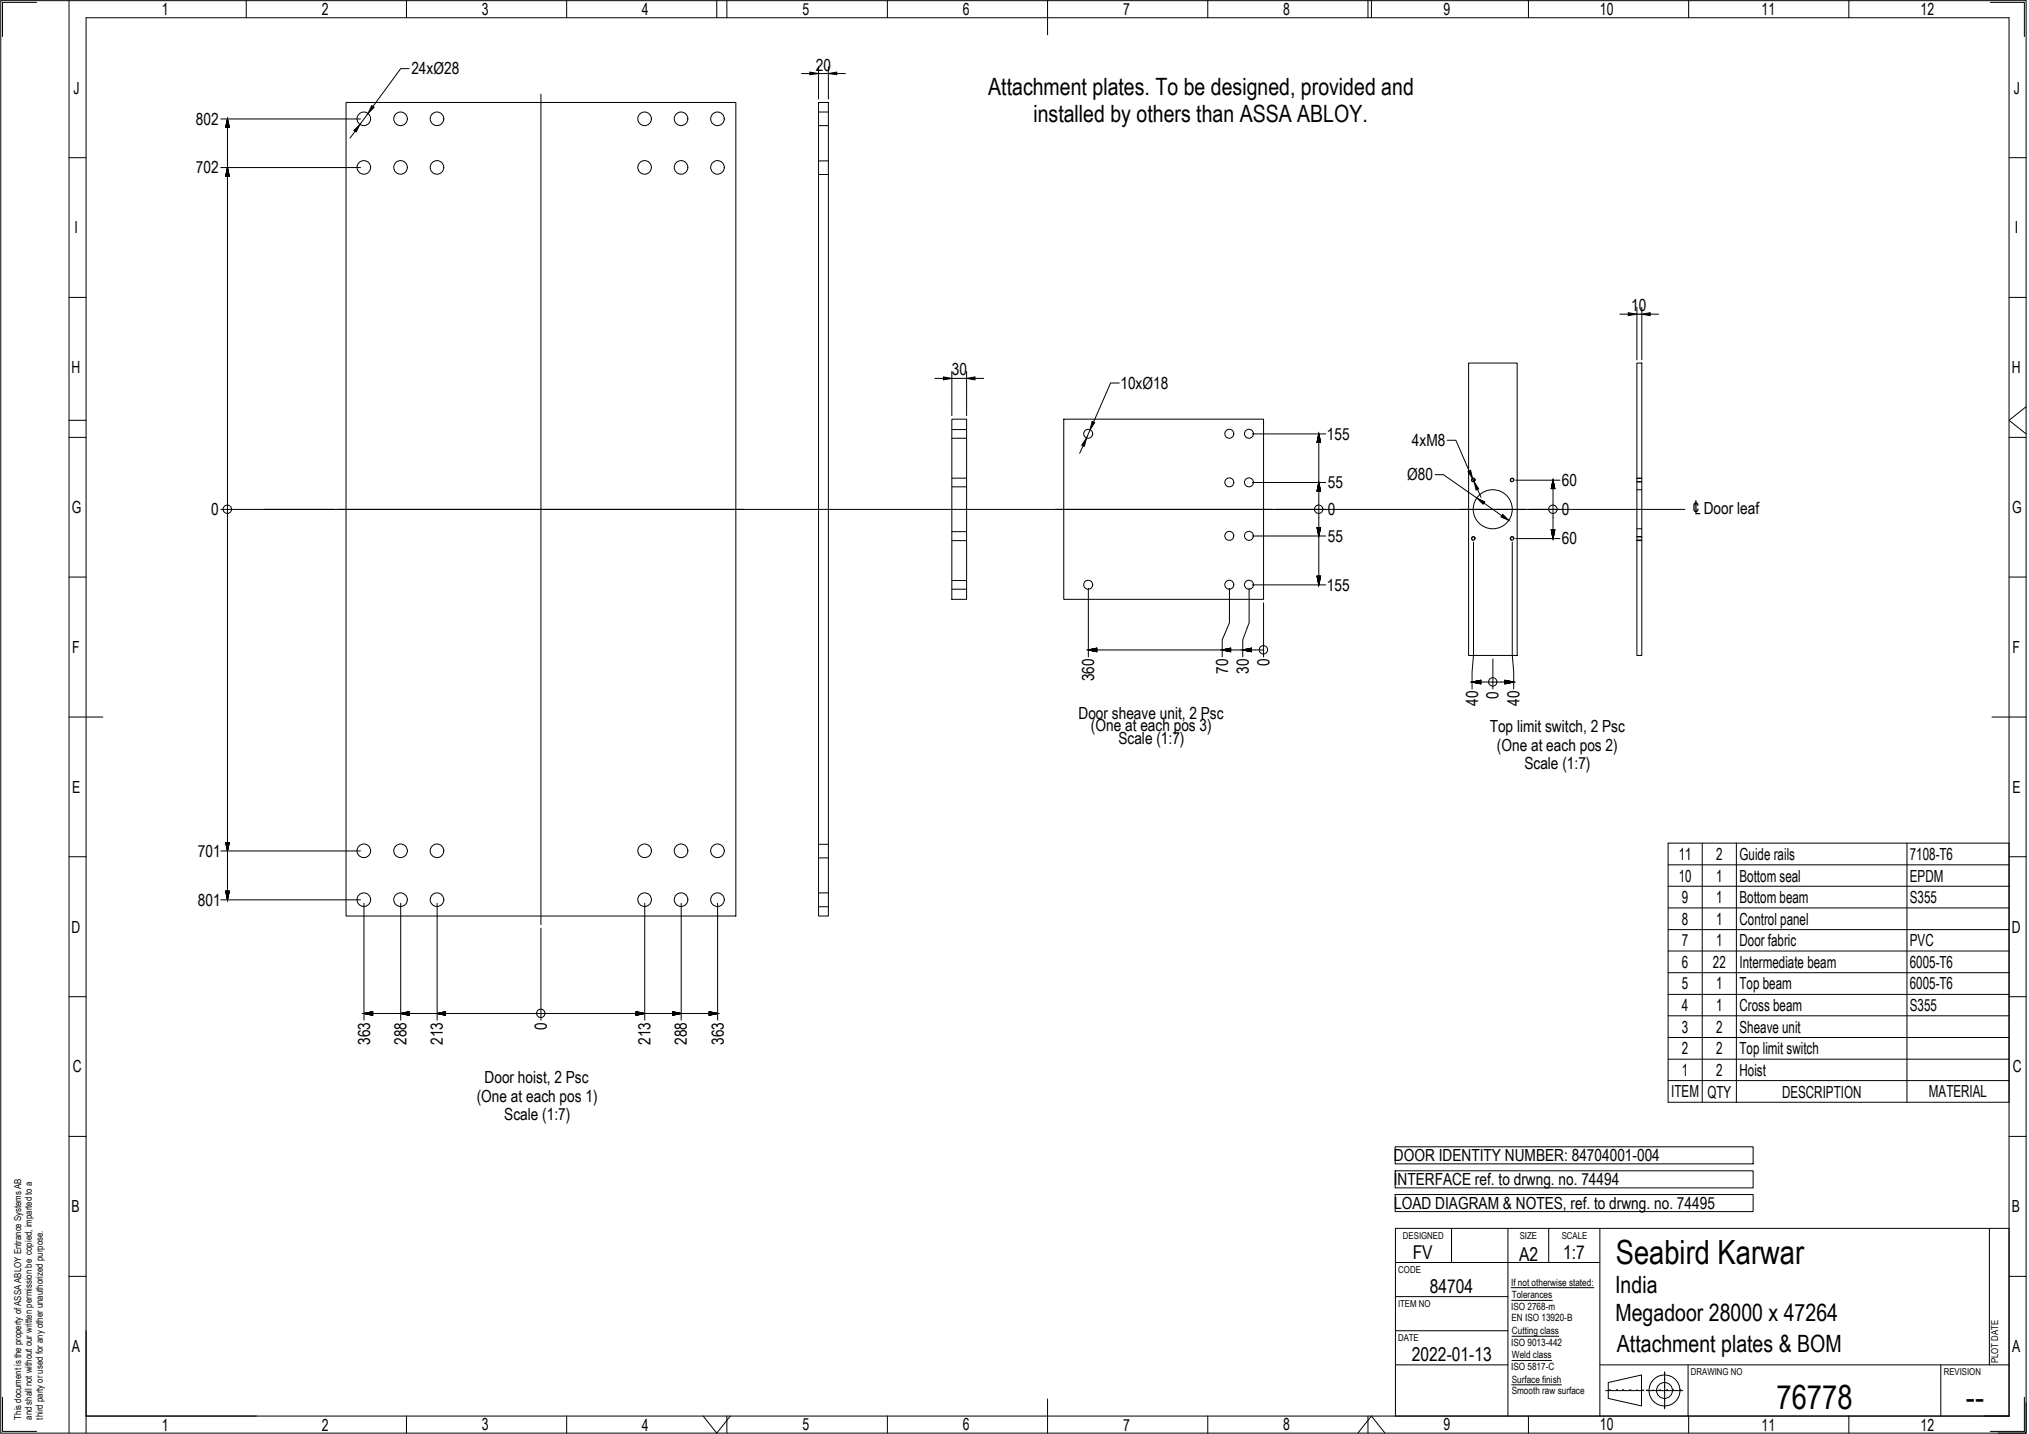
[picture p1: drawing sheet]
<svg xmlns="http://www.w3.org/2000/svg" width="297mm" height="210mm" viewBox="0 0 297 210" stroke-linecap="round" stroke-linejoin="round" font-family="sans-serif">
<!-- layer: Sketch Geometry(ISO) -->
<g fill="none" stroke="#000" stroke-width=".15">
<path d="M.1 .1h296.5v209.7h-296.5zM5.4 .4h-5v4.9M10.1 .1v209.7M36.1 .1v2.5M59.5 .1v2.5M83 .1v2.5M104.9 .1v2.5M106.4 .1v2.5M129.9 .1v2.5M153.4 .1v5M176.8 .1v2.5M200.3 .1v2.5"/>
<path d="M200.8 .1v2.5M223.8 .1v2.5M247.2 .1v2.5M270.7 .1v2.5M291.4 .4h5v4.9M10.1 23.1h2.5M294.1 23.1h2.5M10.1 43.5h2.5M294.1 43.5h2.5M296.6 59.5l-2.5 2 2.5 2M10.1 64h2.5M10.1 61.5h2.5"/>
<path d="M38.7 74.6h208M294.1 64h2.5M10.1 84.5h2.5M294.1 84.5h2.5M10.1 105h5M291.6 105h5M10.1 125.4h2.5M294.1 125.4h2.5M10.1 145.9h2.5M294.1 145.9h2.5M10.1 166.3h2.5M204.2 171.4h52.5v2.5h-52.5z"/>
<path d="M204.2 174.9h52.5v2.4h-52.5zM204.2 167.9h52.5v2.5h-52.5zM212.5 179.8v5M220.8 179.8v27.5M226.7 179.8v5M234.2 179.8v27.5M291.2 179.8v20M294.1 166.3h2.5M294.1 179.8h-89.8v27.5M10.1 186.8h2.5M12.6 194.8v12.5h24.9M204.3 194.8h16.5"/>
<path d="M204.3 189.8h16.5M204.3 184.8h29.9M204.3 199.8h16.5M234.2 199.8h59.9M247.1 199.8v7.5M284.1 199.8v7.5M294.1 186.8h2.5M.4 204.5v5h5M12.6 207.3h281.5v-204.7h-281.5v207.2M59.5 207.3v2.5M83 207.3v2.5M102.9 207.3l2 2.5 2-2.5"/>
<path d="M106.4 207.3v2.5M129.9 207.3v2.5M153.4 204.8v5M176.8 207.3v2.5M198.8 209.8l2-2.5 2 2.5M200.3 207.3v2.5M223.8 207.3v2.5M235.4 202.4l4.9-1.1v4.5l-4.9-1.1zM247.2 207.3v2.5M270.7 207.3v2.5M296.4 204.5v5h-5M296.6 205.3v4.5h-4.1"/>
<circle cx="243.7" cy="203.5" r="2.27"/>
<circle cx="243.7" cy="203.5" r="1.16"/>
</g>
<!-- layer: Center Mark(ISO) -->
<g fill="none" stroke="#000" stroke-width=".15">
<path d="M235.1 203.6h.4M235.6 203.6h.1M235.7 203.6h.1M235.8 203.6h.8M236.6 203.6h.1M236.7 203.6h.1M236.8 203.6h.1M236.8 203.6h.7M237.5 203.6h.1M237.6 203.6h.1M237.7 203.6h.1M237.7 203.6h.8"/>
<path d="M238.6 203.6h.1M238.7 203.6h.1M238.8 203.6h.7M239.5 203.6h.1M239.6 203.6h.1M239.7 203.6h.1M239.8 203.6h.7M240.5 203.6h.1M240.6 203.6h.1M241 203.6h.1M241.1 203.6h.1M241.2 203.6h.6"/>
<path d="M241.9 203.6h.1M242 203.6h.1M242.2 203.6h.7M242.9 203.6h.1M243.1 203.6h.1M243.1 203.6h.8M243.7 201h.1M243.7 201.1h.1M243.7 201.2v.6M243.7 201.9h.1M243.7 202h.1M243.7 202.1v.8"/>
<path d="M243.7 202.9h.1M243.7 203.1h.1M243.7 203.1v.7M243.7 204h.1M243.7 204.1v.7M243.7 204.9h.1M243.7 205h.1M243.7 205.1v.8M243.7 205.9h.1M243.7 206.1h.1M243.7 200.8v.1M243.7 201v.1"/>
<path d="M243.7 201.9v.1M243.7 203h.1M243.7 203.8v.1M243.7 204v.1M243.7 204.9v.1M243.7 206v.1M243.7 206.1v.1M244 203.6h.1M244.1 203.6h.1M244.2 203.6h.6M244.8 203.6h.1M244.9 203.6h.1"/>
<path d="M245 203.6h.1M245.1 203.6h.8M245.9 203.6h.1M246.1 203.6h.1M246.1 203.6h.3"/>
</g>
<!-- layer: Symbols(ISO) -->
<g fill="none" stroke="#000" stroke-width=".15">
<path d="M244.2 126.6h49.9M244.2 129.7h49.9M244.2 132.9h49.9M244.2 136.1h49.9M244.2 139.2h49.9M249.2 123.4v37.9M254.2 123.4v37.9M279.2 123.4v37.9M244.2 158.2h49.9v-34.8h-49.9v37.9h49.9v-3.1M244.2 142.4h49.9M244.2 145.6h49.9M244.2 148.7h49.9"/>
<path d="M244.2 151.9h49.9M244.2 155h49.9M221.2 188.5h12.1M221.3 190.3h6M221.3 195.6h6.9M221.3 199.2h5.8M221.3 202.7h7.3"/>
</g>
<!-- layer: Visible Edges(ISO) -->
<g fill="none" stroke="#000" stroke-width=".15">
<path d="M50.7 15h57v119.1h-57zM119.8 15h1.5v119.1h-1.5zM215 53.1h7.1v42.8h-7.1zM239.6 53.1h.8v42.8h-.8zM139.3 61.4h2.2v26.3h-2.2zM155.7 61.4h29.3v26.3h-29.3z"/>
<circle cx="53.3" cy="17.4" r=".99"/>
<circle cx="58.6" cy="17.4" r=".99"/>
<circle cx="64" cy="17.4" r=".99"/>
<circle cx="94.4" cy="17.4" r=".99"/>
<circle cx="99.7" cy="17.4" r=".99"/>
<circle cx="105" cy="17.4" r=".99"/>
<circle cx="53.3" cy="24.5" r=".99"/>
<circle cx="58.6" cy="24.5" r=".99"/>
<circle cx="64" cy="24.5" r=".99"/>
<circle cx="94.4" cy="24.5" r=".99"/>
<circle cx="99.7" cy="24.5" r=".99"/>
<circle cx="105" cy="24.5" r=".99"/>
<circle cx="159.3" cy="63.5" r=".66"/>
<circle cx="180" cy="70.6" r=".66"/>
<circle cx="180" cy="78.4" r=".66"/>
<circle cx="180" cy="63.5" r=".66"/>
<circle cx="182.8" cy="70.6" r=".66"/>
<circle cx="182.8" cy="63.5" r=".66"/>
<circle cx="182.8" cy="78.4" r=".66"/>
<circle cx="215.7" cy="78.8" r=".23"/>
<circle cx="215.7" cy="70.3" r=".23"/>
<circle cx="218.5" cy="74.5" r="2.86"/>
<circle cx="221.4" cy="78.8" r=".23"/>
<circle cx="221.4" cy="70.3" r=".23"/>
<circle cx="159.3" cy="85.6" r=".66"/>
<circle cx="180" cy="85.6" r=".66"/>
<circle cx="182.8" cy="85.6" r=".66"/>
<circle cx="53.3" cy="131.7" r=".99"/>
<circle cx="53.3" cy="124.5" r=".99"/>
<circle cx="58.6" cy="131.7" r=".99"/>
<circle cx="58.6" cy="124.5" r=".99"/>
<circle cx="64" cy="124.5" r=".99"/>
<circle cx="64" cy="131.7" r=".99"/>
<circle cx="94.4" cy="131.7" r=".99"/>
<circle cx="94.4" cy="124.5" r=".99"/>
<circle cx="99.7" cy="131.7" r=".99"/>
<circle cx="99.7" cy="124.5" r=".99"/>
<circle cx="105" cy="131.7" r=".99"/>
<circle cx="105" cy="124.5" r=".99"/>
</g>
<!-- layer: Threads(ISO) -->
<path d="M216 78.9a.28 .28 0 0 0-.3-.4 .28 .28 0 0 0-.3 .3 .28 .28 0 0 0 .2 .3M216 70.3a.28 .28 0 0 0-.3-.3 .28 .28 0 0 0-.3 .2 .28 .28 0 0 0 .2 .3M221.6 70.3a.28 .28 0 0 0-.2-.3 .28 .28 0 0 0-.3 .2 .28 .28 0 0 0 .2 .3M221.6 78.9a.28 .28 0 0 0-.2-.4 .28 .28 0 0 0-.3 .3 .28 .28 0 0 0 .2 .3" fill="none" stroke="#000" stroke-width=".15"/>
<!-- layer: Centerline(ISO) -->
<path d="M79.2 13.8v121.6M49.4 74.6h59.6M154.5 74.6h31.8M213.7 74.6h9.7" fill="none" stroke="#000" stroke-width=".15"/>
<!-- layer: Hidden Edges(ISO) -->
<g fill="none" stroke="#000" stroke-width=".15">
<path d="M119.8 16.4h1.5M119.8 18.4h1.5M119.8 23.6h1.5M119.8 25.5h1.5M139.3 71.3h2.2M139.3 70h2.2M139.3 79.1h2.2M139.3 77.8h2.2M139.3 64.1h2.2M139.3 62.9h2.2M239.6 70h.8M239.6 79.1h.8"/>
<path d="M239.6 71.7h.8M239.6 77.4h.8M239.6 78.6h.8M239.6 70.5h.8M239.6 78.5h.8M139.3 86.2h2.2M139.3 85h2.2M119.8 123.6h1.5M119.8 125.6h1.5M119.8 130.7h1.5M119.8 132.7h1.5"/>
</g>
<!-- layer: Dimensions(ISO) -->
<g fill="none" stroke="#000" stroke-width=".15">
<path d="M32.3 17.4h20.5M33.3 17.4l.3 1.2h-.6zM33.3 17.4v114.3M52 19.2l-.7 1M53.9 16.6l-1.2 1.6M59.9 10h-1.2l-4.1 5.6M117.3 10.8h1.3M119.8 9.8v4.7M119.8 10.8h1.5M121.3 9.8v4.7M122.5 10.8h1.3M32.3 24.5h20.5"/>
<path d="M33.3 24.5l.3 1.3h-.6zM136.8 55.4h1.3M139.3 54.4v6.4M139.3 55.4h2.2M141.5 54.4v6.4M142.7 55.4h1.3M163.9 56.1h-1.3l-2.5 5.7M237.1 46h1.3M239.6 45v7.7M239.6 46h.8M240.4 45v7.7M241.6 46h1.2"/>
<path d="M32.3 74.6h16.6M158.6 65.2l-.5 1.2M159.6 62.9l-.5 1.2M183.3 70.6h10.8M183.3 63.5h10.8M183.3 78.5h10.8M186.7 74.6h7.4M192.8 77.2h.5l-.2 1.3zM193.1 70.6l.2 1.3h-.5zM193.1 63.5l.2 1.2h-.5zM193.1 63.5v22.1M210.1 69.5h1.2l4.9 3.4"/>
<path d="M211.9 64.4h1.2l2 4.5M215.6 70.1l.2 .4M215.7 79.3v16.6l-.2 2.5v2.5M216.3 71.6l.5 1.2M217.2 73.6l2.7 1.9M221.4 79.3v16.6l.2 2.5v2.5M221.9 70.3h6.5M221.9 78.8h6.5M223.8 74.6h4.6M227.1 77.6h.5l-.2 1.2zM227.4 70.3l.2 1.2h-.5zM227.4 70.3v8.5"/>
<path d="M159.3 95.1l1.3-.2v.5zM159.3 86.1v10.1M159.3 95.1h25.7M178.9 95.1l1.3-.2v.5zM180 86.1v5.1l-1.1 2.5v2.5M181.9 95.1l1.3-.2v.5zM182.9 86.1v5.1l-1 2.5v2.5M183.3 85.6h10.8M185 88.2v8M192.8 84.3h.5l-.2 1.3zM215.5 99.8l1.3-.2v.5zM215.5 99.8h6.1"/>
<path d="M218.6 96.4v4.5M220.3 99.6l1.3 .2-1.3 .3zM32.3 124.6h20.5M32.3 131.7h20.5M33 123.3h.6l-.3 1.3zM33 130.4h.6l-.3 1.3zM53.3 132.2v17.1M58.7 132.2v17.1M64 132.2v17.1M79.2 135.9v13.4M94.4 132.2v17.1M99.7 132.2v17.1"/>
<path d="M105.1 132.2v17.1M53.3 148.4l1.3-.3v.5zM53.3 148.4h51.8M58.7 148.4l1.2-.3v.5zM64 148.4l1.2-.3v.5zM93.1 148.1l1.3 .3-1.3 .2zM98.5 148.1l1.2 .3-1.2 .2zM103.8 148.1l1.3 .3-1.3 .2z"/>
<circle cx="33.3" cy="74.5" r=".61"/>
<circle cx="193" cy="74.5" r=".61"/>
<circle cx="227.3" cy="74.5" r=".61"/>
<circle cx="185" cy="95.1" r=".61"/>
<circle cx="218.5" cy="99.8" r=".61"/>
<circle cx="79.2" cy="148.3" r=".61"/>
</g>
<g fill="#000" stroke="#000" stroke-width=".15">
<path d="M52.7 18.2l-.6 1.1-.3-.2zM54.4 15.5l.4 .2-.9 .9zM118.6 10.6l1.2 .2-1.2 .1zM121.3 10.8l1.2-.2v.3zM138.1 55.2l1.2 .2-1.2 .2zM141.5 55.4l1.2-.2v.4zM238.4 45.8l1.2 .2-1.2 .2zM240.4 46l1.2-.2v.4zM159.1 64.1l-.4 1.2-.3-.1zM159.9 61.7l.4 .2-.7 1zM214.9 69l.4-.2 .3 1.3zM215.8 70.5l.7 1.1-.4 .1z"/>
<path d="M216.2 72.9l1.2 .6-.3 .3zM220 75.3l.9 .9-1.2-.5z"/>
<path d="M33.3 17.4l.3 1.2h-.6zM33.3 17.4l.3 1.2h-.6z"/>
<path d="M33.3 24.5l.3 1.3h-.6zM33.3 24.5l.3 1.3h-.6z"/>
<path d="M192.8 77.2h.5l-.2 1.3zM192.8 77.2h.5l-.2 1.3z"/>
<path d="M193.1 70.6l.2 1.3h-.5zM193.1 70.6l.2 1.3h-.5z"/>
<path d="M193.1 63.5l.2 1.2h-.5zM193.1 63.5l.2 1.2h-.5z"/>
<path d="M227.1 77.6h.5l-.2 1.2zM227.1 77.6h.5l-.2 1.2z"/>
<path d="M227.4 70.3l.2 1.2h-.5zM227.4 70.3l.2 1.2h-.5z"/>
<path d="M159.3 95.1l1.3-.2v.5zM159.3 95.1l1.3-.2v.5z"/>
<path d="M178.9 95.1l1.3-.2v.5zM178.9 95.1l1.3-.2v.5z"/>
<path d="M181.9 95.1l1.3-.2v.5zM181.9 95.1l1.3-.2v.5z"/>
<path d="M192.8 84.3h.5l-.2 1.3zM192.8 84.3h.5l-.2 1.3z"/>
<path d="M215.5 99.8l1.3-.2v.5zM215.5 99.8l1.3-.2v.5z"/>
<path d="M220.3 99.6l1.3 .2-1.3 .3zM220.3 99.6l1.3 .2-1.3 .3z"/>
<path d="M33 123.3h.6l-.3 1.3zM33 123.3h.6l-.3 1.3z"/>
<path d="M33 130.4h.6l-.3 1.3zM33 130.4h.6l-.3 1.3z"/>
<path d="M53.3 148.4l1.3-.3v.5zM53.3 148.4l1.3-.3v.5z"/>
<path d="M58.7 148.4l1.2-.3v.5zM58.7 148.4l1.2-.3v.5z"/>
<path d="M64 148.4l1.2-.3v.5zM64 148.4l1.2-.3v.5z"/>
<path d="M93.1 148.1l1.3 .3-1.3 .2zM93.1 148.1l1.3 .3-1.3 .2z"/>
<path d="M98.5 148.1l1.2 .3-1.2 .2zM98.5 148.1l1.2 .3-1.2 .2z"/>
<path d="M103.8 148.1l1.3 .3-1.3 .2zM103.8 148.1l1.3 .3-1.3 .2z"/>
</g>
<g font-size="4.9">
<text x="236.5" y="185.1">Seabird Karwar</text>
<text x="260.1" y="206.3">76778</text>
<text x="287.8" y="206.3">--</text>
</g>
<g font-size="3.5">
<text x="144.7" y="13.9">Attachment plates. To be designed, provided and</text>
<text x="151.3" y="17.8">installed by others than ASSA ABLOY.</text>
<text x="236.5" y="189.3">India</text>
<text x="236.5" y="193.4">Megadoor 28000 x 47264</text>
<text x="236.7" y="198">Attachment plates &amp; BOM</text>
</g>
<g font-size="2.8">
<text x="206.8" y="184.3">FV</text>
<text x="222.4" y="184.6">A2</text>
<text x="228.8" y="184.3">1:7</text>
<text x="209.3" y="189.3">84704</text>
<text x="206.7" y="199.3">2022-01-13</text>
</g>
<g font-size="2.4">
<text x="23.7" y="2.3">1</text>
<text x="47.1" y="2.3">2</text>
<text x="70.6" y="2.2">3</text>
<text x="94" y="2.3">4</text>
<text x="117.5" y="2.2">5</text>
<text x="141" y="2.2">6</text>
<text x="164.4" y="2.3">7</text>
<text x="187.9" y="2.2">8</text>
<text x="211.3" y="2.2">9</text>
<text x="234.2" y="2.2">10</text>
<text x="257.9" y="2.3">11</text>
<text x="281.2" y="2.3">12</text>
<text x="60.2" y="10.9">24xØ28</text>
<text x="119.5" y="10.3">20</text>
<text x="10.8" y="13.7">J</text>
<text x="294.8" y="13.7">J</text>
<text x="28.7" y="18.3">802</text>
<text x="28.7" y="25.4">702</text>
<text x="10.9" y="34.2">I</text>
<text x="295" y="34.2">I</text>
<text x="238.8" y="45.6">10</text>
<text x="10.5" y="54.7">H</text>
<text x="139.3" y="55">30</text>
<text x="164" y="56.9">10xØ18</text>
<text x="294.5" y="54.7">H</text>
<text x="194.3" y="64.4">155</text>
<text x="206.7" y="65.3">4xM8</text>
<text x="194.4" y="71.5">55</text>
<text x="206" y="70.3">Ø80</text>
<text x="228.7" y="71.1">60</text>
<text x="10.5" y="75.1">G</text>
<text x="30.9" y="75.4">0</text>
<text x="194.4" y="75.4">0</text>
<text x="228.7" y="75.4">0</text>
<text x="247.6" y="75.2">℄Door leaf</text>
<text x="294.6" y="75.1">G</text>
<text x="194.4" y="79.3">55</text>
<text x="228.7" y="79.7">60</text>
<text x="194.3" y="86.5">155</text>
<text x="10.6" y="95.6">F</text>
<text x="294.6" y="95.6">F</text>
<text x="160.2" y="99.8" transform="rotate(-90 160.2 99.8)">360</text>
<text x="179.8" y="98.7" transform="rotate(-90 179.8 98.7)">70</text>
<text x="182.8" y="98.7" transform="rotate(-90 182.8 98.7)">30</text>
<text x="185.8" y="97.5" transform="rotate(-90 185.8 97.5)">0</text>
<text x="157.9" y="105.2">Door sheave unit, 2 Psc</text>
<text x="159.7" y="107">(One at each pos 3)</text>
<text x="216.4" y="103.3" transform="rotate(-90 216.4 103.3)">40</text>
<text x="218.1" y="107.2">Top limit switch, 2 Psc</text>
<text x="219.4" y="102.2" transform="rotate(-90 219.4 102.2)">0</text>
<text x="222.4" y="103.3" transform="rotate(-90 222.4 103.3)">40</text>
<text x="163.7" y="108.9">Scale (1:7)</text>
<text x="219.1" y="109.9">(One at each pos 2)</text>
<text x="223.2" y="112.6">Scale (1:7)</text>
<text x="10.6" y="116">E</text>
<text x="294.6" y="116">E</text>
<text x="29" y="125.4">701</text>
<text x="245.8" y="125.9">11</text>
<text x="251.2" y="125.9">2</text>
<text x="254.7" y="125.9">Guide rails</text>
<text x="279.6" y="125.9">7108-T6</text>
<text x="245.8" y="129">10</text>
<text x="251.2" y="129">1</text>
<text x="254.7" y="129">Bottom seal</text>
<text x="279.6" y="129">EPDM</text>
<text x="10.5" y="136.5">D</text>
<text x="29" y="132.6">801</text>
<text x="246.2" y="132.2">9</text>
<text x="246.2" y="135.4">8</text>
<text x="251.2" y="132.2">1</text>
<text x="251.2" y="135.4">1</text>
<text x="254.7" y="132.2">Bottom beam</text>
<text x="254.7" y="135.4">Control panel</text>
<text x="279.6" y="132.2">S355</text>
<text x="294.5" y="136.5">D</text>
<text x="246.2" y="138.5">7</text>
<text x="246.2" y="141.7">6</text>
<text x="250.8" y="141.7">22</text>
<text x="251.2" y="138.5">1</text>
<text x="254.7" y="138.5">Door fabric</text>
<text x="254.7" y="141.7">Intermediate beam</text>
<text x="279.6" y="138.5">PVC</text>
<text x="279.6" y="141.7">6005-T6</text>
<text x="246.2" y="144.8">5</text>
<text x="246.2" y="148">4</text>
<text x="251.2" y="144.8">1</text>
<text x="251.2" y="148">1</text>
<text x="254.7" y="144.8">Top beam</text>
<text x="254.7" y="148">Cross beam</text>
<text x="279.6" y="144.8">6005-T6</text>
<text x="279.6" y="148">S355</text>
<text x="54.2" y="153" transform="rotate(-90 54.2 153)">363</text>
<text x="59.5" y="153" transform="rotate(-90 59.5 153)">288</text>
<text x="64.8" y="153" transform="rotate(-90 64.8 153)">213</text>
<text x="80" y="150.7" transform="rotate(-90 80 150.7)">0</text>
<text x="95.2" y="153" transform="rotate(-90 95.2 153)">213</text>
<text x="100.6" y="153" transform="rotate(-90 100.6 153)">288</text>
<text x="105.9" y="153" transform="rotate(-90 105.9 153)">363</text>
<text x="246.2" y="151.1">3</text>
<text x="246.2" y="154.3">2</text>
<text x="251.2" y="151.1">2</text>
<text x="251.2" y="154.3">2</text>
<text x="254.7" y="151.2">Sheave unit</text>
<text x="254.7" y="154.3">Top limit switch</text>
<text x="10.7" y="156.9">C</text>
<text x="69.8" y="161.3">(One at each pos 1)</text>
<text x="70.9" y="158.5">Door hoist, 2 Psc</text>
<text x="244.7" y="160.6">ITEM</text>
<text x="246.2" y="157.5">1</text>
<text x="250" y="160.7">QTY</text>
<text x="251.2" y="157.5">2</text>
<text x="254.7" y="157.5">Hoist</text>
<text x="260.9" y="160.7">DESCRIPTION</text>
<text x="282.4" y="160.6">MATERIAL</text>
<text x="294.7" y="156.9">C</text>
<text x="73.8" y="164">Scale (1:7)</text>
<text x="204" y="173.5">INTERFACE ref. to drwng. no. 74494</text>
<text x="204.1" y="170">DOOR IDENTITY NUMBER: 84704001-004</text>
<text x="10.5" y="177.4">B</text>
<text x="204.1" y="176.9">LOAD DIAGRAM &amp; NOTES, ref. to drwng. no. 74495</text>
<text x="294.5" y="177.4">B</text>
<text x="10.5" y="197.9">A</text>
<text x="294.6" y="197.9">A</text>
<text x="23.7" y="209.4">1</text>
<text x="47.1" y="209.4">2</text>
<text x="70.6" y="209.4">3</text>
<text x="94" y="209.4">4</text>
<text x="117.5" y="209.4">5</text>
<text x="141" y="209.4">6</text>
<text x="164.4" y="209.4">7</text>
<text x="187.9" y="209.4">8</text>
<text x="211.3" y="209.4">9</text>
<text x="234.2" y="209.4">10</text>
<text x="257.9" y="209.4">11</text>
<text x="281.2" y="209.4">12</text>
</g>
<g font-size="1.5">
<text x="221.2" y="188.2">If not otherwise stated:</text>
<text x="221.2" y="191.7">ISO 2768-m</text>
<text x="221.3" y="190">Tolerances</text>
<text x="221.2" y="196.9">ISO 9013-442</text>
<text x="221.3" y="193.4">EN ISO 13920-B</text>
<text x="221.3" y="195.3">Cutting class</text>
<text x="221.2" y="200.5">ISO 5817-C</text>
<text x="221.3" y="202.4">Surface finish</text>
<text x="221.3" y="198.8">Weld class</text>
<text x="221.3" y="204.1">Smooth raw surface</text>
</g>
<g font-size="1.4">
<text x="205.4" y="181.3">DESIGNED</text>
<text x="222.5" y="181.3">SIZE</text>
<text x="228.6" y="181.3">SCALE</text>
<text x="204.7" y="191.3">ITEM NO</text>
<text x="204.7" y="186.3">CODE</text>
<text x="204.7" y="196.3">DATE</text>
<text x="247.6" y="201.3">DRAWING NO</text>
<text x="284.6" y="201.3">REVISION</text>
<text x="292.5" y="199.5" transform="rotate(-90 292.5 199.5)">PLOT DATE</text>
<text x="3.1" y="207.8" transform="rotate(-90 3.1 207.8)">This document is the property of ASSA ABLOY Entrance Systems AB</text>
<text x="4.6" y="207.8" transform="rotate(-90 4.6 207.8)">and shall not without our written permission be copied, imparted to a</text>
<text x="6.3" y="207.8" transform="rotate(-90 6.3 207.8)">third party or used for any other unauthorized purpose.</text>
</g>
</svg>
